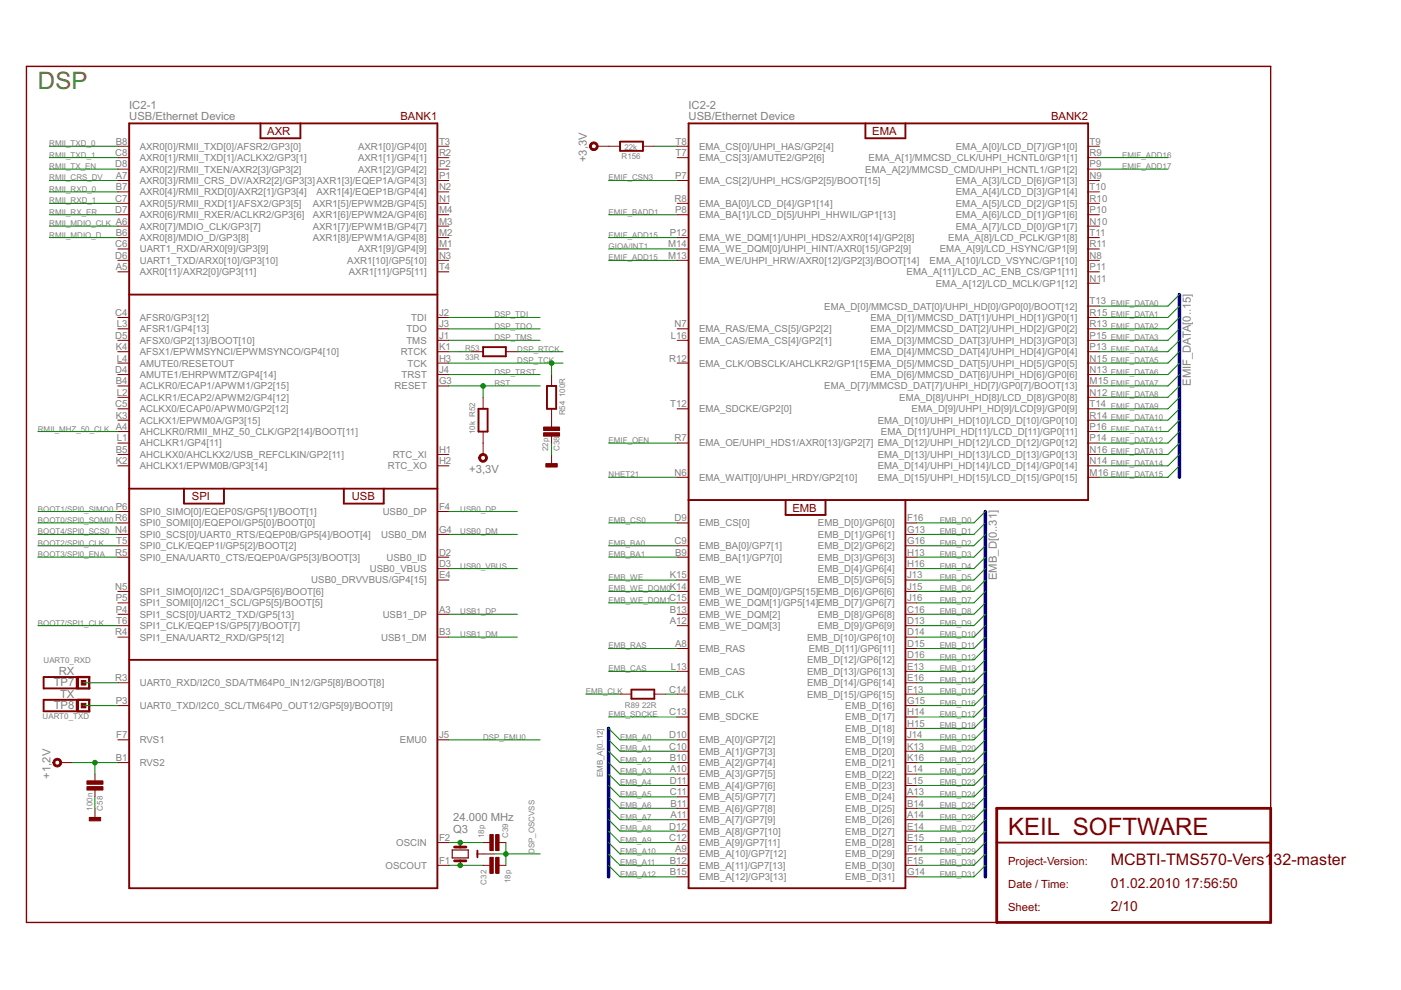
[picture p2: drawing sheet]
<svg xmlns="http://www.w3.org/2000/svg" width="297mm" height="210mm" viewBox="0 0 297 210" stroke-linecap="round" stroke-linejoin="round" font-family="sans-serif">
<g fill="#800000" stroke="#800000" stroke-width=".3">
<path d="M5.6 14.1v181.5z"/>
<path d="M5.6 14.1h263.8z"/>
<path d="M269.4 14.1v157.3z"/>
<path d="M5.6 195.6h205.7z"/>
</g>
<g fill="#800000" stroke="#800000" stroke-width=".59">
<path d="M211.3 178.6v17z"/>
<path d="M211.3 171.4v7.2z"/>
<path d="M211.3 171.4h58.1z"/>
<path d="M269.4 171.4v7.2z"/>
<path d="M269.4 178.6v17z"/>
<path d="M211.3 195.6h58.1z"/>
<path d="M96.4 182.5h1.2z"/>
<path d="M97.6 182.5h1.2z"/>
<path d="M96.4 179.6h1.2z"/>
<path d="M97.6 179.6h1.2z"/>
</g>
<g fill="#800000" stroke="#800000" stroke-width=".4">
<path d="M211.3 178.6h58.1z"/>
<path d="M27.4 188.3h65.3z"/>
<path d="M92.7 139.9v48.4z"/>
<path d="M92.7 103.6v36.3z"/>
<path d="M92.7 62.5v41.1z"/>
<path d="M92.7 26.2v36.3z"/>
<path d="M63.7 26.2h29z"/>
<path d="M55.2 26.2h8.5z"/>
<path d="M27.4 26.2h27.8z"/>
<path d="M27.4 26.2v36.3z"/>
<path d="M27.4 62.5v41.1z"/>
<path d="M27.4 103.6v84.7z"/>
<path d="M55.2 26.2v3.1z"/>
<path d="M63.7 26.2v3.1z"/>
<path d="M55.2 29.3h8.5z"/>
<path d="M27.4 103.6h11.6z"/>
<path d="M39 103.6h8.5z"/>
<path d="M47.5 103.6h45.2z"/>
<path d="M39 103.6v3.2z"/>
<path d="M47.5 103.6v3.2z"/>
<path d="M39 106.8h8.5z"/>
<path d="M27.4 62.5h65.3z"/>
<path d="M72.9 103.6v3.2z"/>
<path d="M81.4 103.6v3.2z"/>
<path d="M72.9 106.8h8.5z"/>
<path d="M27.4 139.9h65.3z"/>
<path d="M146 188.3h46z"/>
<path d="M230.7 26.2v79.8z"/>
<path d="M192 26.2h38.7z"/>
<path d="M183.5 26.2h8.5z"/>
<path d="M146 26.2h37.5z"/>
<path d="M146 26.2v79.8z"/>
<path d="M146 106v82.3z"/>
<path d="M183.5 26.2v3.1z"/>
<path d="M192 26.2v3.1z"/>
<path d="M183.5 29.3h8.5z"/>
<path d="M192 106h38.7z"/>
<path d="M146 106h46z"/>
<path d="M166.6 106v3.2z"/>
<path d="M175 106v3.2z"/>
<path d="M166.6 109.2h8.4z"/>
<path d="M192 106v82.3z"/>
<path d="M101.5 86.7v4.8z"/>
<path d="M101.5 86.7h1.9z"/>
<path d="M103.4 86.7v4.8z"/>
<path d="M101.5 91.5h1.9z"/>
<path d="M102.4 75.5h4.9z"/>
<path d="M102.4 73.6v1.9z"/>
<path d="M102.4 73.6h4.9z"/>
<path d="M107.3 73.6v1.9z"/>
<path d="M117.9 81.8v4.9z"/>
<path d="M116 86.7h1.9z"/>
<path d="M116 81.8v4.9z"/>
<path d="M116 81.8h1.9z"/>
<path d="M101.2 181.1v.7z"/>
<path d="M101.2 180.3v.8z"/>
<path d="M16.3 143.6v2.4z"/>
<path d="M9.2 146h7.1z"/>
<path d="M9.2 143.6v2.4z"/>
<path d="M9.2 143.6h7.1z"/>
<path d="M16.3 148.4v2.4z"/>
<path d="M9.2 150.8h7.1z"/>
<path d="M9.2 148.4v2.4z"/>
<path d="M9.2 148.4h7.1z"/>
<path d="M133.9 148.1h4.8z"/>
<path d="M133.9 146.2v1.9z"/>
<path d="M133.9 146.2h4.8z"/>
<path d="M138.7 146.2v1.9z"/>
<path d="M131.5 32h4.8z"/>
<path d="M131.5 30v2z"/>
<path d="M131.5 30h4.8z"/>
<path d="M136.3 30v2z"/>
</g>
<g fill="#800000" stroke="#800000" stroke-width=".21">
<path d="M92.7 38.3h2.5z"/>
<path d="M92.7 43.1h2.5z"/>
<path d="M92.7 52.8h2.5z"/>
<path d="M92.7 33.4h2.5z"/>
<path d="M92.7 35.9h2.5z"/>
<path d="M92.7 40.7h2.5z"/>
<path d="M92.7 50.4h2.5z"/>
<path d="M92.7 31h2.5z"/>
<path d="M92.7 55.2h2.5z"/>
<path d="M92.7 47.9h2.5z"/>
<path d="M92.7 57.6h2.5z"/>
<path d="M92.7 45.5h2.5z"/>
<path d="M25 57.6h2.4z"/>
<path d="M25 47.9h2.4z"/>
<path d="M25 50.4h2.4z"/>
<path d="M25 38.3h2.4z"/>
<path d="M25 40.7h2.4z"/>
<path d="M25 43.1h2.4z"/>
<path d="M25 45.5h2.4z"/>
<path d="M25 31h2.4z"/>
<path d="M25 33.4h2.4z"/>
<path d="M25 35.9h2.4z"/>
<path d="M25 52.8h2.4z"/>
<path d="M25 55.2h2.4z"/>
<path d="M25 93.9h2.4z"/>
<path d="M25 84.2h2.4z"/>
<path d="M25 98.8h2.4z"/>
<path d="M25 69.7h2.4z"/>
<path d="M25 89.1h2.4z"/>
<path d="M25 77h2.4z"/>
<path d="M25 74.6h2.4z"/>
<path d="M25 79.4h2.4z"/>
<path d="M25 67.3h2.4z"/>
<path d="M25 81.8h2.4z"/>
<path d="M25 91.5h2.4z"/>
<path d="M25 72.2h2.4z"/>
<path d="M25 86.7h2.4z"/>
<path d="M25 96.4h2.4z"/>
<path d="M92.7 74.6h2.5z"/>
<path d="M92.7 72.2h2.5z"/>
<path d="M92.7 96.4h2.5z"/>
<path d="M92.7 183.5h2.5z"/>
<path d="M25 161.7h2.4z"/>
<path d="M92.7 67.3h2.5z"/>
<path d="M92.7 98.8h2.5z"/>
<path d="M92.7 178.6h2.5z"/>
<path d="M92.7 118.1h2.5z"/>
<path d="M92.7 69.7h2.5z"/>
<path d="M92.7 77h2.5z"/>
<path d="M92.7 81.8h2.5z"/>
<path d="M92.7 120.6h2.5z"/>
<path d="M92.7 135.1h2.5z"/>
<path d="M92.7 130.2h2.5z"/>
<path d="M92.7 79.4h2.5z"/>
<path d="M92.7 113.3h2.5z"/>
<path d="M92.7 108.5h2.5z"/>
<path d="M92.7 123h2.5z"/>
<path d="M25 144.8h2.4z"/>
<path d="M25 149.6h2.4z"/>
<path d="M25 135.1h2.4z"/>
<path d="M25 130.2h2.4z"/>
<path d="M25 113.3h2.4z"/>
<path d="M25 115.7h2.4z"/>
<path d="M25 118.1h2.4z"/>
<path d="M25 127.8h2.4z"/>
<path d="M25 125.4h2.4z"/>
<path d="M25 132.7h2.4z"/>
<path d="M25 110.9h2.4z"/>
<path d="M25 108.5h2.4z"/>
<path d="M25 156.9h2.4z"/>
<path d="M92.7 156.9h2.5z"/>
<path d="M143.6 101.2h2.4z"/>
<path d="M143.6 33.4h2.4z"/>
<path d="M143.6 93.9h2.4z"/>
<path d="M143.6 38.3h2.4z"/>
<path d="M143.6 69.7h2.4z"/>
<path d="M143.6 31h2.4z"/>
<path d="M143.6 43.1h2.4z"/>
<path d="M143.6 45.5h2.4z"/>
<path d="M230.7 55.2h2.4z"/>
<path d="M230.7 31h2.4z"/>
<path d="M230.7 33.4h2.4z"/>
<path d="M230.7 35.9h2.4z"/>
<path d="M230.7 38.3h2.4z"/>
<path d="M230.7 40.7h2.4z"/>
<path d="M230.7 43.1h2.4z"/>
<path d="M230.7 45.5h2.4z"/>
<path d="M230.7 47.9h2.4z"/>
<path d="M230.7 50.4h2.4z"/>
<path d="M230.7 52.8h2.4z"/>
<path d="M230.7 57.6h2.4z"/>
<path d="M230.7 60h2.4z"/>
<path d="M143.6 86.7h2.4z"/>
<path d="M143.6 77h2.4z"/>
<path d="M143.6 50.4h2.4z"/>
<path d="M230.7 84.2h2.4z"/>
<path d="M230.7 64.9h2.4z"/>
<path d="M230.7 69.7h2.4z"/>
<path d="M230.7 74.6h2.4z"/>
<path d="M230.7 79.4h2.4z"/>
<path d="M230.7 86.7h2.4z"/>
<path d="M230.7 89.1h2.4z"/>
<path d="M230.7 93.9h2.4z"/>
<path d="M230.7 98.8h2.4z"/>
<path d="M230.7 67.3h2.4z"/>
<path d="M230.7 72.2h2.4z"/>
<path d="M230.7 77h2.4z"/>
<path d="M230.7 81.8h2.4z"/>
<path d="M230.7 91.5h2.4z"/>
<path d="M230.7 96.4h2.4z"/>
<path d="M230.7 101.2h2.4z"/>
<path d="M143.6 55.2h2.4z"/>
<path d="M143.6 52.8h2.4z"/>
<path d="M143.6 72.2h2.4z"/>
<path d="M143.6 142.3h2.4z"/>
<path d="M192 149.6h2.4z"/>
<path d="M192 152h2.4z"/>
<path d="M192 154.4h2.4z"/>
<path d="M192 156.9h2.4z"/>
<path d="M192 159.3h2.4z"/>
<path d="M192 161.7h2.4z"/>
<path d="M192 164.1h2.4z"/>
<path d="M192 166.5h2.4z"/>
<path d="M192 169h2.4z"/>
<path d="M192 171.4h2.4z"/>
<path d="M192 173.8h2.4z"/>
<path d="M192 176.2h2.4z"/>
<path d="M192 178.6h2.4z"/>
<path d="M192 181.1h2.4z"/>
<path d="M192 183.5h2.4z"/>
<path d="M192 185.9h2.4z"/>
<path d="M192 123h2.4z"/>
<path d="M192 118.1h2.4z"/>
<path d="M192 113.3h2.4z"/>
<path d="M192 147.2h2.4z"/>
<path d="M192 142.3h2.4z"/>
<path d="M192 125.4h2.4z"/>
<path d="M192 127.8h2.4z"/>
<path d="M192 120.6h2.4z"/>
<path d="M192 115.7h2.4z"/>
<path d="M192 110.9h2.4z"/>
<path d="M192 144.8h2.4z"/>
<path d="M192 139.9h2.4z"/>
<path d="M192 130.2h2.4z"/>
<path d="M192 137.5h2.4z"/>
<path d="M192 135.1h2.4z"/>
<path d="M192 132.7h2.4z"/>
<path d="M143.6 156.9h2.4z"/>
<path d="M143.6 159.3h2.4z"/>
<path d="M143.6 161.7h2.4z"/>
<path d="M143.6 164.1h2.4z"/>
<path d="M143.6 166.5h2.4z"/>
<path d="M143.6 169h2.4z"/>
<path d="M143.6 171.4h2.4z"/>
<path d="M143.6 173.8h2.4z"/>
<path d="M143.6 176.2h2.4z"/>
<path d="M143.6 178.6h2.4z"/>
<path d="M143.6 183.5h2.4z"/>
<path d="M143.6 185.9h2.4z"/>
<path d="M143.6 181.1h2.4z"/>
<path d="M143.6 137.5h2.4z"/>
<path d="M143.6 118.1h2.4z"/>
<path d="M143.6 115.7h2.4z"/>
<path d="M143.6 110.9h2.4z"/>
<path d="M143.6 152h2.4z"/>
<path d="M143.6 147.2h2.4z"/>
<path d="M143.6 130.2h2.4z"/>
<path d="M143.6 132.7h2.4z"/>
<path d="M143.6 125.4h2.4z"/>
<path d="M143.6 123h2.4z"/>
<path d="M143.6 127.8h2.4z"/>
<path d="M102.4 91.5v2.4z"/>
<path d="M102.4 84.2v2.5z"/>
<path d="M102.4 93.9v2.5z"/>
<path d="M107.3 74.6h2.4z"/>
<path d="M100 74.6h2.4z"/>
<path d="M116.9 79.4v2.4z"/>
<path d="M116.9 86.7v2.4z"/>
<path d="M116.9 96.4v2.4z"/>
<path d="M116.9 89.1v1.5z"/>
<path d="M116.9 92.5v1.4z"/>
<path d="M97.6 182.5v1z"/>
<path d="M97.6 178.6v1z"/>
<path d="M102.4 181.1h2.4z"/>
<path d="M101.2 181.1h1.2z"/>
<path d="M102.4 183.5h1.5z"/>
<path d="M105.8 183.5h1.5z"/>
<path d="M105.8 178.6h1.5z"/>
<path d="M102.4 178.6h1.5z"/>
<path d="M12.9 161.7h2.4z"/>
<path d="M20.1 164.1v1.5z"/>
<path d="M20.1 167.5v1.5z"/>
<path d="M20.1 171.4v2.4z"/>
<path d="M126.6 31h2.4z"/>
<path d="M138.7 147.2h2.4z"/>
<path d="M131.5 147.2h2.4z"/>
<path d="M136.3 31h2.4z"/>
<path d="M129 31h2.5z"/>
<path d="M101.7 96.5a.93 .93 0 0 1 1.5 .1 .93 .93 0 0 1-.5 1.4 .93 .93 0 0 1-1.2-.9h.4a.54 .54 0 0 1 .8-.5 .54 .54 0 0 1 .1 .9 .54 .54 0 0 1-.9-.2v-.2h-.4z" fill-rule="evenodd"/>
<path d="M11.4 161.1a.93 .93 0 0 1 1.5 .1 .93 .93 0 0 1-.5 1.4 .93 .93 0 0 1-1.2-.9h.4a.53 .53 0 0 1 .8-.5 .53 .53 0 0 1 .1 .9 .53 .53 0 0 1-.9-.2v-.2h-.4z" fill-rule="evenodd"/>
<path d="M125.2 30.4a.93 .93 0 0 1 1.5 .1 .93 .93 0 0 1-.6 1.4 .93 .93 0 0 1-1.1-.9h.4a.53 .53 0 0 1 .7-.5 .53 .53 0 0 1 .1 .9 .53 .53 0 0 1-.8-.2v-.2h-.4z" fill-rule="evenodd"/>
</g>
<g fill="#800000" stroke="#800000" stroke-width=".21">
<path d="M115.7 98.3h2.5v.7h-2.5z"/>
<path d="M115.3 90.6h3.3v.7h-3.3z"/>
<path d="M115.3 91.8h3.3v.7h-3.3z"/>
<path d="M103.9 181.8h.7v3.4h-.7z"/>
<path d="M105.1 181.8h.7v3.4h-.7z"/>
<path d="M105.1 177h.7v3.3h-.7z"/>
<path d="M103.9 177h.7v3.3h-.7z"/>
<path d="M18.4 165.6h3.4v.7h-3.4z"/>
<path d="M18.4 166.8h3.4v.7h-3.4z"/>
<path d="M18.9 173.3h2.4v.7h-2.4z"/>
<path d="M17.2 144.3h1v.9h-1z"/>
<path d="M17.2 149.1h1v1h-1z"/>
</g>
<g fill="#800000" stroke="#800000" stroke-width=".25">
<path d="M95.9 180.2h3.4z"/>
<path d="M99.3 180.2v1.7z"/>
<path d="M95.9 181.9h3.4z"/>
<path d="M95.9 180.2v1.7z"/>
</g>
<g fill="#800000" stroke="#800000" stroke-width=".49">
<path d="M16.5 146h2.4z"/>
<path d="M16.5 143.6v2.4z"/>
<path d="M16.5 143.6h2.4z"/>
<path d="M18.9 143.6v2.4z"/>
<path d="M16.5 150.8h2.4z"/>
<path d="M16.5 148.4v2.4z"/>
<path d="M16.5 148.4h2.4z"/>
<path d="M18.9 148.4v2.4z"/>
</g>
<g fill="#000080" stroke="#000080" stroke-width=".74">
<path d="M250.1 62.5v38.7z"/>
<path d="M208.9 108.5v77.4z"/>
<path d="M129 154.4v31.5z"/>
</g>
<g fill="#008000" stroke="#008000" stroke-width=".21">
<path d="M247.6 69.7l2.5-2.4z"/>
<path d="M233.1 69.7h14.5z"/>
<path d="M250.1 69.7l-2.5 2.5z"/>
<path d="M233.1 72.2h14.5z"/>
<path d="M247.6 74.6l2.5-2.4z"/>
<path d="M233.1 74.6h14.5z"/>
<path d="M247.6 77l2.5-2.4z"/>
<path d="M233.1 77h14.5z"/>
<path d="M247.6 79.4l2.5-2.4z"/>
<path d="M233.1 79.4h14.5z"/>
<path d="M247.6 81.8l2.5-2.4z"/>
<path d="M233.1 81.8h14.5z"/>
<path d="M247.6 84.2l2.5-2.4z"/>
<path d="M233.1 84.2h14.5z"/>
<path d="M247.6 86.7l2.5-2.5z"/>
<path d="M233.1 86.7h14.5z"/>
<path d="M247.6 89.1l2.5-2.4z"/>
<path d="M233.1 89.1h14.5z"/>
<path d="M247.6 91.5l2.5-2.4z"/>
<path d="M233.1 91.5h14.5z"/>
<path d="M247.6 93.9l2.5-2.4z"/>
<path d="M233.1 93.9h14.5z"/>
<path d="M247.6 96.4l2.5-2.5z"/>
<path d="M233.1 96.4h14.5z"/>
<path d="M247.6 98.8l2.5-2.4z"/>
<path d="M233.1 98.8h14.5z"/>
<path d="M250.1 98.8l-2.5 2.4z"/>
<path d="M233.1 101.2h14.5z"/>
<path d="M129 93.9h14.6z"/>
<path d="M129 52.8h14.6z"/>
<path d="M129 101.2h14.6z"/>
<path d="M10.5 31h14.5z"/>
<path d="M10.5 33.4h14.5z"/>
<path d="M10.5 35.9h14.5z"/>
<path d="M10.5 38.3h14.5z"/>
<path d="M10.5 40.7h14.5z"/>
<path d="M10.5 43.1h14.5z"/>
<path d="M10.5 50.4h14.5z"/>
<path d="M10.5 47.9h14.5z"/>
<path d="M10.5 45.5h14.5z"/>
<path d="M8 91.5h17z"/>
<path d="M95.2 108.5h14.5z"/>
<path d="M95.2 113.3h14.5z"/>
<path d="M95.2 120.6h14.5z"/>
<path d="M95.2 130.2h14.5z"/>
<path d="M95.2 135.1h14.5z"/>
<path d="M95.2 67.3h19.3z"/>
<path d="M95.2 69.7h19.3z"/>
<path d="M95.2 72.2h19.3z"/>
<path d="M95.2 77h21.7z"/>
<path d="M116.9 77h2.5z"/>
<path d="M116.9 77v2.4z"/>
<path d="M95.2 79.4h19.3z"/>
<path d="M97.6 74.6h2.4z"/>
<path d="M95.2 74.6h2.4z"/>
<path d="M109.7 74.6h9.7z"/>
<path d="M116.9 93.9v2.5z"/>
<path d="M20.1 169v2.4z"/>
<path d="M97.6 178.6h4.8z"/>
<path d="M95.2 178.6h2.4z"/>
<path d="M97.6 183.5h4.8z"/>
<path d="M95.2 183.5h2.4z"/>
<path d="M95.2 156.9h19.3z"/>
<path d="M104.8 181.1h2.5z"/>
<path d="M107.3 181.1v2.4z"/>
<path d="M107.3 178.6v2.5z"/>
<path d="M107.3 181.1h7.2z"/>
<path d="M15.3 161.7h4.8z"/>
<path d="M20.1 161.7v2.4z"/>
<path d="M20.1 161.7h4.9z"/>
<path d="M206.5 110.9l2.4-2.4z"/>
<path d="M194.4 110.9h12.1z"/>
<path d="M208.9 110.9l-2.4 2.4z"/>
<path d="M194.4 113.3h12.1z"/>
<path d="M206.5 115.7l2.4-2.4z"/>
<path d="M194.4 115.7h12.1z"/>
<path d="M206.5 118.1l2.4-2.4z"/>
<path d="M194.4 118.1h12.1z"/>
<path d="M208.9 118.1l-2.4 2.5z"/>
<path d="M194.4 120.6h12.1z"/>
<path d="M206.5 123l2.4-2.4z"/>
<path d="M194.4 123h12.1z"/>
<path d="M206.5 125.4l2.4-2.4z"/>
<path d="M194.4 125.4h12.1z"/>
<path d="M206.5 127.8l2.4-2.4z"/>
<path d="M194.4 127.8h12.1z"/>
<path d="M206.5 130.2l2.4-2.4z"/>
<path d="M194.4 130.2h12.1z"/>
<path d="M206.5 132.7l2.4-2.5z"/>
<path d="M194.4 132.7h12.1z"/>
<path d="M208.9 132.7l-2.4 2.4z"/>
<path d="M194.4 135.1h12.1z"/>
<path d="M206.5 137.5l2.4-2.4z"/>
<path d="M194.4 137.5h12.1z"/>
<path d="M206.5 139.9l2.4-2.4z"/>
<path d="M194.4 139.9h12.1z"/>
<path d="M208.9 139.9l-2.4 2.4z"/>
<path d="M194.4 142.3h12.1z"/>
<path d="M206.5 144.8l2.4-2.5z"/>
<path d="M194.4 144.8h12.1z"/>
<path d="M206.5 147.2l2.4-2.4z"/>
<path d="M194.4 147.2h12.1z"/>
<path d="M208.9 147.2l-2.4 2.4z"/>
<path d="M194.4 149.6h12.1z"/>
<path d="M206.5 152l2.4-2.4z"/>
<path d="M194.4 152h12.1z"/>
<path d="M206.5 154.4l2.4-2.4z"/>
<path d="M194.4 154.4h12.1z"/>
<path d="M208.9 154.4l-2.4 2.5z"/>
<path d="M194.4 156.9h12.1z"/>
<path d="M206.5 159.3l2.4-2.4z"/>
<path d="M194.4 159.3h12.1z"/>
<path d="M206.5 161.7l2.4-2.4z"/>
<path d="M194.4 161.7h12.1z"/>
<path d="M208.9 161.7l-2.4 2.4z"/>
<path d="M194.4 164.1h12.1z"/>
<path d="M206.5 166.5l2.4-2.4z"/>
<path d="M194.4 166.5h12.1z"/>
<path d="M206.5 169l2.4-2.5z"/>
<path d="M194.4 169h12.1z"/>
<path d="M208.9 169l-2.4 2.4z"/>
<path d="M194.4 171.4h12.1z"/>
<path d="M206.5 173.8l2.4-2.4z"/>
<path d="M194.4 173.8h12.1z"/>
<path d="M206.5 176.2l2.4-2.4z"/>
<path d="M194.4 176.2h12.1z"/>
<path d="M208.9 176.2l-2.4 2.4z"/>
<path d="M194.4 178.6h12.1z"/>
<path d="M206.5 181.1l2.4-2.5z"/>
<path d="M194.4 181.1h12.1z"/>
<path d="M206.5 183.5l2.4-2.4z"/>
<path d="M194.4 183.5h12.1z"/>
<path d="M208.9 183.5l-2.4 2.4z"/>
<path d="M194.4 185.9h12.1z"/>
<path d="M129 110.9h14.6z"/>
<path d="M129 115.7h14.6z"/>
<path d="M129 118.1h14.6z"/>
<path d="M129 123h14.6z"/>
<path d="M129 125.4h14.6z"/>
<path d="M129 127.8h14.6z"/>
<path d="M129 137.5h14.6z"/>
<path d="M129 142.3h14.6z"/>
<path d="M124.2 147.2h7.3z"/>
<path d="M129 152h14.6z"/>
<path d="M129 154.4l2.5 2.5z"/>
<path d="M131.5 156.9h12.1z"/>
<path d="M129 156.9l2.5 2.4z"/>
<path d="M131.5 159.3h12.1z"/>
<path d="M129 159.3l2.5 2.4z"/>
<path d="M131.5 161.7h12.1z"/>
<path d="M129 161.7l2.5 2.4z"/>
<path d="M131.5 164.1h12.1z"/>
<path d="M129 164.1l2.5 2.4z"/>
<path d="M131.5 166.5h12.1z"/>
<path d="M129 166.5l2.5 2.5z"/>
<path d="M131.5 169h12.1z"/>
<path d="M129 169l2.5 2.4z"/>
<path d="M131.5 171.4h12.1z"/>
<path d="M129 171.4l2.5 2.4z"/>
<path d="M131.5 173.8h12.1z"/>
<path d="M129 173.8l2.5 2.4z"/>
<path d="M131.5 176.2h12.1z"/>
<path d="M129 176.2l2.5 2.4z"/>
<path d="M131.5 178.6h12.1z"/>
<path d="M129 178.6l2.5 2.5z"/>
<path d="M131.5 181.1h12.1z"/>
<path d="M129 181.1l2.5 2.4z"/>
<path d="M131.5 183.5h12.1z"/>
<path d="M129 183.5l2.5 2.4z"/>
<path d="M131.5 185.9h12.1z"/>
<path d="M250.1 62.5l-2.5 2.4z"/>
<path d="M233.1 64.9h14.5z"/>
<path d="M247.6 67.3l2.5-2.4z"/>
<path d="M233.1 67.3h14.5z"/>
<path d="M8 115.7h17z"/>
<path d="M8 110.9h17z"/>
<path d="M8 118.1h17z"/>
<path d="M8 108.5h17z"/>
<path d="M8 132.7h17z"/>
<path d="M17.7 144.8h7.3z"/>
<path d="M17.7 149.6h7.3z"/>
<path d="M129 38.3h14.6z"/>
<path d="M141.1 147.2h2.5z"/>
<path d="M233.1 35.9h14.5z"/>
<path d="M233.1 33.4h14.5z"/>
<path d="M8 113.3h17z"/>
<path d="M138.7 31h4.9z"/>
<path d="M95.2 81.8h7.2z"/>
<path d="M102.4 81.8h12.1z"/>
<path d="M102.4 81.8v2.4z"/>
<path d="M129 45.5h14.6z"/>
<path d="M129 50.4h14.6z"/>
<path d="M129 55.2h14.6z"/>
<circle cx="116.9" cy="77" r=".49"/>
<circle cx="97.6" cy="178.6" r=".49"/>
<circle cx="97.6" cy="183.5" r=".49"/>
<circle cx="107.3" cy="181.1" r=".49"/>
<circle cx="20.1" cy="161.7" r=".49"/>
<circle cx="102.4" cy="81.8" r=".49"/>
</g>
<text font-size="5.7" fill="#808000" x="8" y="18.9">DSP</text>
<text font-size="5.7" fill="#800000" x="213.7" y="176.9">KEIL SOFTWARE</text>
<g font-size="3.8" fill="#800000">
<text x="235.5" y="183.5">MCBTI-TMS570-Vers1</text>
<text x="270" y="183.5">32-master</text>
</g>
<g font-size="3.3" fill="#800000">
<text x="235.5" y="188.3">01.02.2010</text>
<text x="251" y="188.3">17:56:50</text>
<text x="235.5" y="193.2">2/10</text>
</g>
<g font-size="2.7" fill="#808080">
<text x="27.4" y="23.1">IC2-1</text>
<text x="146" y="23.1">IC2-2</text>
<text x="27.4" y="25.4">USB/Ethernet Device</text>
<text x="146" y="25.4">USB/Ethernet Device</text>
<text x="124.4" y="34.4" transform="rotate(-90 124.4 34.4)">+3,3V</text>
<text x="252.5" y="81.8" transform="rotate(-90 252.5 81.8)">EMIF_DATA[0..15]</text>
<text x="99.5" y="100.2">+3,3V</text>
<text x="211.3" y="123" transform="rotate(-90 211.3 123)">EMB_D[0..31]</text>
<text x="12.5" y="143.1">RX</text>
<text x="11.4" y="145.5">TP7</text>
<text x="12.7" y="147.9">TX</text>
<text x="11.4" y="150.3">TP8</text>
<text x="10.7" y="165.1" transform="rotate(-90 10.7 165.1)">+1,2V</text>
<text x="96.1" y="174">24.000 MHz</text>
<text x="96.1" y="176.7">Q3</text>
</g>
<g font-size="2.7" fill="#800000">
<text x="56.7" y="28.6">AXR</text>
<text x="84.9" y="25.4">BANK1</text>
<text x="185" y="28.6">EMA</text>
<text x="222.9" y="25.4">BANK2</text>
<text x="40.7" y="106">SPI</text>
<text x="74.6" y="106">USB</text>
<text x="168" y="108.5">EMB</text>
<text x="213.7" y="183.5">Project-Version:</text>
<text x="213.7" y="188.3">Date / Time:</text>
<text x="213.7" y="193.2">Sheet:</text>
</g>
<g font-size="2.3" fill="#808080">
<text x="24.4" y="33.1">C8</text>
<text x="24.4" y="35.5">D8</text>
<text x="24.5" y="30.7">B8</text>
<text x="29.6" y="31.7">AXR0[0]/RMII_TXD[0]/AFSR2/GP3[0]</text>
<text x="29.6" y="34.2">AXR0[1]/RMII_TXD[1]/ACLKX2/GP3[1]</text>
<text x="75.9" y="34.2">AXR1[1]/GP4[1]</text>
<text x="75.9" y="31.7">AXR1[0]/GP4[0]</text>
<text x="93.1" y="33.1">R2</text>
<text x="93.1" y="35.5">P2</text>
<text x="93.1" y="30.7">T3</text>
<text x="143.3" y="33.1">T7</text>
<text x="143.3" y="30.7">T8</text>
<text x="148.2" y="34.2">EMA_CS[3]/AMUTE2/GP2[6]</text>
<text x="148.2" y="31.7">EMA_CS[0]/UHPI_HAS/GP2[4]</text>
<text x="184.1" y="34.2">EMA_A[1]/MMCSD_CLK/UHPI_HCNTL0/GP1[1]</text>
<text x="202.6" y="31.7">EMA_A[0]/LCD_D[7]/GP1[0]</text>
<text x="231" y="30.7">T9</text>
<text x="231" y="33.1">R9</text>
<text x="231" y="35.5">P9</text>
<text x="24.5" y="37.9">A7</text>
<text x="24.5" y="40.4">B7</text>
<text x="29.6" y="39">AXR0[3]/RMII_CRS_DV/AXR2[2]/GP3[3]AXR1[3]/EQEP1A/GP4[3]</text>
<text x="29.6" y="41.4">AXR0[4]/RMII_RXD[0]/AXR2[1]/GP3[4]</text>
<text x="29.6" y="36.6">AXR0[2]/RMII_TXEN/AXR2[3]/GP3[2]</text>
<text x="67.1" y="41.4">AXR1[4]/EQEP1B/GP4[4]</text>
<text x="75.9" y="36.6">AXR1[2]/GP4[2]</text>
<text x="93.1" y="37.9">P1</text>
<text x="93.1" y="40.4">N2</text>
<text x="143.1" y="37.9">P7</text>
<text x="148.2" y="39">EMA_CS[2]/UHPI_HCS/GP2[5]/BOOT[15]</text>
<text x="183.5" y="36.6">EMA_A[2]/MMCSD_CMD/UHPI_HCNTL1/GP1[2]</text>
<text x="202.6" y="39">EMA_A[3]/LCD_D[6]/GP1[3]</text>
<text x="202.6" y="41.4">EMA_A[4]/LCD_D[3]/GP1[4]</text>
<text x="231" y="37.9">N9</text>
<text x="231" y="40.4">T10</text>
<text x="24.4" y="42.8">C7</text>
<text x="24.4" y="45.2">D7</text>
<text x="24.5" y="47.6">A6</text>
<text x="29.6" y="43.8">AXR0[5]/RMII_RXD[1]/AFSX2/GP3[5]</text>
<text x="29.6" y="46.3">AXR0[6]/RMII_RXER/ACLKR2/GP3[6]</text>
<text x="66.3" y="43.8">AXR1[5]/EPWM2B/GP4[5]</text>
<text x="66.3" y="46.3">AXR1[6]/EPWM2A/GP4[6]</text>
<text x="93.1" y="42.8">N1</text>
<text x="93.1" y="47.6">M3</text>
<text x="93.1" y="45.2">M4</text>
<text x="143" y="42.8">R8</text>
<text x="143.1" y="45.2">P8</text>
<text x="148.2" y="43.8">EMA_BA[0]/LCD_D[4]/GP1[14]</text>
<text x="148.2" y="46.3">EMA_BA[1]/LCD_D[5]/UHPI_HHWIL/GP1[13]</text>
<text x="202.6" y="43.8">EMA_A[5]/LCD_D[2]/GP1[5]</text>
<text x="202.6" y="46.3">EMA_A[6]/LCD_D[1]/GP1[6]</text>
<text x="231" y="42.8">R10</text>
<text x="231" y="45.2">P10</text>
<text x="231" y="47.6">N10</text>
<text x="24.4" y="52.5">C6</text>
<text x="24.5" y="50">B6</text>
<text x="29.6" y="48.7">AXR0[7]/MDIO_CLK/GP3[7]</text>
<text x="29.6" y="51.1">AXR0[8]/MDIO_D/GP3[8]</text>
<text x="29.6" y="53.5">UART1_RXD/ARX0[9]/GP3[9]</text>
<text x="66.3" y="51.1">AXR1[8]/EPWM1A/GP4[8]</text>
<text x="66.3" y="48.7">AXR1[7]/EPWM1B/GP4[7]</text>
<text x="75.9" y="53.5">AXR1[9]/GP4[9]</text>
<text x="93.1" y="52.5">M1</text>
<text x="93.1" y="50">M2</text>
<text x="141.6" y="52.5">M14</text>
<text x="142" y="50">P12</text>
<text x="148.2" y="51.1">EMA_WE_DQM[1]/UHPI_HDS2/AXR0[14]/GP2[8]</text>
<text x="148.2" y="53.5">EMA_WE_DQM[0]/UHPI_HINT/AXR0[15]/GP2[9]</text>
<text x="199.3" y="53.5">EMA_A[9]/LCD_HSYNC/GP1[9]</text>
<text x="201" y="51.1">EMA_A[8]/LCD_PCLK/GP1[8]</text>
<text x="202.6" y="48.7">EMA_A[7]/LCD_D[0]/GP1[7]</text>
<text x="231" y="50">T11</text>
<text x="231" y="52.5">R11</text>
<text x="24.4" y="54.9">D6</text>
<text x="24.5" y="57.3">A5</text>
<text x="29.6" y="58.4">AXR0[11]/AXR2[0]/GP3[11]</text>
<text x="29.6" y="55.9">UART1_TXD/ARX0[10]/GP3[10]</text>
<text x="73.6" y="55.9">AXR1[10]/GP5[10]</text>
<text x="74" y="58.4">AXR1[11]/GP5[11]</text>
<text x="93.1" y="54.9">N3</text>
<text x="93.1" y="57.3">T4</text>
<text x="141.6" y="54.9">M13</text>
<text x="148.2" y="55.9">EMA_WE/UHPI_HRW/AXR0[12]/GP2[3]/BOOT[14]</text>
<text x="192.2" y="58.4">EMA_A[11]/LCD_AC_ENB_CS/GP1[11]</text>
<text x="197.1" y="55.9">EMA_A[10]/LCD_VSYNC/GP1[10]</text>
<text x="231" y="54.9">N8</text>
<text x="231" y="57.3">P11</text>
<text x="231" y="59.7">N11</text>
<text x="174.7" y="65.6">EMA_D[0]/MMCSD_DAT[0]/UHPI_HD[0]/GP0[0]/BOOT[12]</text>
<text x="198.4" y="60.8">EMA_A[12]/LCD_MCLK/GP1[12]</text>
<text x="231" y="64.6">T13</text>
<text x="24.4" y="67">C4</text>
<text x="24.4" y="71.8">D5</text>
<text x="24.8" y="69.4">L3</text>
<text x="29.6" y="70.5">AFSR1/GP4[13]</text>
<text x="29.6" y="68">AFSR0/GP3[12]</text>
<text x="86.2" y="70.5">TDO</text>
<text x="87.2" y="68">TDI</text>
<text x="93.1" y="71.8">J1</text>
<text x="93.1" y="67">J2</text>
<text x="93.1" y="69.4">J3</text>
<text x="142.2" y="71.8">L16</text>
<text x="143" y="69.4">N7</text>
<text x="148.2" y="70.5">EMA_RAS/EMA_CS[5]/GP2[2]</text>
<text x="184.5" y="70.5">EMA_D[2]/MMCSD_DAT[2]/UHPI_HD[2]/GP0[2]</text>
<text x="184.5" y="68">EMA_D[1]/MMCSD_DAT[1]/UHPI_HD[1]/GP0[1]</text>
<text x="231" y="69.4">R13</text>
<text x="231" y="67">R15</text>
<text x="231" y="71.8">P15</text>
<text x="24.5" y="74.2">K4</text>
<text x="24.8" y="76.7">L4</text>
<text x="29.6" y="77.7">AMUTE0/RESETOUT</text>
<text x="29.6" y="75.3">AFSX1/EPWMSYNCI/EPWMSYNCO/GP4[10]</text>
<text x="29.6" y="72.9">AFSX0/GP2[13]/BOOT[10]</text>
<text x="85" y="75.3">RTCK</text>
<text x="86.2" y="72.9">TMS</text>
<text x="86.4" y="77.7">TCK</text>
<text x="93.1" y="74.2">K1</text>
<text x="93.1" y="76.7">H3</text>
<text x="141.9" y="76.7">R12</text>
<text x="148.2" y="77.7">EMA_CLK/OBSCLK/AHCLKR2/GP1[15]EMA_D[5]/MMCSD_DAT[5]/UHPI_HD[5]/GP0[5]</text>
<text x="148.2" y="72.9">EMA_CAS/EMA_CS[4]/GP2[1]</text>
<text x="184.5" y="75.3">EMA_D[4]/MMCSD_DAT[4]/UHPI_HD[4]/GP0[4]</text>
<text x="184.5" y="72.9">EMA_D[3]/MMCSD_DAT[3]/UHPI_HD[3]/GP0[3]</text>
<text x="231" y="74.2">P13</text>
<text x="231" y="76.7">N15</text>
<text x="24.4" y="79.1">D4</text>
<text x="24.5" y="81.5">B4</text>
<text x="24.8" y="83.9">L2</text>
<text x="29.6" y="80.1">AMUTE1/EHRPWMTZ/GP4[14]</text>
<text x="29.6" y="82.6">ACLKR0/ECAP1/APWM1/GP2[15]</text>
<text x="83.7" y="82.6">RESET</text>
<text x="85.2" y="80.1">TRST</text>
<text x="93.1" y="81.5">G3</text>
<text x="93.1" y="79.1">J4</text>
<text x="174.7" y="82.6">EMA_D[7]/MMCSD_DAT[7]/UHPI_HD[7]/GP0[7]/BOOT[13]</text>
<text x="184.5" y="80.1">EMA_D[6]/MMCSD_DAT[6]/UHPI_HD[6]/GP0[6]</text>
<text x="231" y="83.9">N12</text>
<text x="231" y="79.1">N13</text>
<text x="231" y="81.5">M15</text>
<text x="24.4" y="86.3">C5</text>
<text x="24.5" y="88.8">K3</text>
<text x="29.6" y="85">ACLKR1/ECAP2/APWM2/GP4[12]</text>
<text x="29.6" y="89.8">ACLKX1/EPWM0A/GP3[15]</text>
<text x="29.6" y="87.4">ACLKX0/ECAP0/APWM0/GP2[12]</text>
<text x="142.1" y="86.3">T12</text>
<text x="148.2" y="87.4">EMA_SDCKE/GP2[0]</text>
<text x="186.1" y="89.8">EMA_D[10]/UHPI_HD[10]/LCD_D[10]/GP0[10]</text>
<text x="190.7" y="85">EMA_D[8]/UHPI_HD[8]/LCD_D[8]/GP0[8]</text>
<text x="193.3" y="87.4">EMA_D[9]/UHPI_HD[9]/LCD[9]/GP0[9]</text>
<text x="231" y="86.3">T14</text>
<text x="231" y="88.8">R14</text>
<text x="24.5" y="91.2">A4</text>
<text x="24.8" y="93.6">L1</text>
<text x="29.6" y="94.7">AHCLKR1/GP4[11]</text>
<text x="29.6" y="92.2">AHCLKR0/RMII_MHZ_50_CLK/GP2[14]/BOOT[11]</text>
<text x="143" y="93.6">R7</text>
<text x="148.2" y="94.7">EMA_OE/UHPI_HDS1/AXR0[13]/GP2[7] EMA_D[12]/UHPI_HD[12]/LCD_D[12]/GP0[12]</text>
<text x="186.8" y="92.2">EMA_D[11]/UHPI_HD[11]/LCD_D[11]/GP0[11]</text>
<text x="231" y="93.6">P14</text>
<text x="231" y="91.2">P16</text>
<text x="24.5" y="98.4">K2</text>
<text x="24.5" y="96">B5</text>
<text x="29.6" y="99.5">AHCLKX1/EPWM0B/GP3[14]</text>
<text x="29.6" y="97.1">AHCLKX0/AHCLKX2/USB_REFCLKIN/GP2[11]</text>
<text x="82.3" y="99.5">RTC_XO</text>
<text x="83.3" y="97.1">RTC_XI</text>
<text x="93.1" y="96">H1</text>
<text x="93.1" y="98.4">H2</text>
<text x="143" y="100.9">N6</text>
<text x="148.2" y="101.9">EMA_WAIT[0]/UHPI_HRDY/GP2[10]</text>
<text x="186.1" y="99.5">EMA_D[14]/UHPI_HD[14]/LCD_D[14]/GP0[14]</text>
<text x="186.1" y="97.1">EMA_D[13]/UHPI_HD[13]/LCD_D[13]/GP0[13]</text>
<text x="186.1" y="101.9">EMA_D[15]/UHPI_HD[15]/LCD_D[15]/GP0[15]</text>
<text x="231" y="98.4">N14</text>
<text x="231" y="96">N16</text>
<text x="231" y="100.9">M16</text>
<text x="24.4" y="113">N4</text>
<text x="24.4" y="110.5">R6</text>
<text x="24.5" y="108.1">P6</text>
<text x="29.6" y="111.6">SPI0_SOMI[0]/EQEPOI/GP5[0]/BOOT[0]</text>
<text x="29.6" y="109.2">SPI0_SIMO[0]/EQEP0S/GP5[1]/BOOT[1]</text>
<text x="81.1" y="109.2">USB0_DP</text>
<text x="93.1" y="113">G4</text>
<text x="93.1" y="108.1">F4</text>
<text x="143" y="110.5">D9</text>
<text x="148.2" y="111.6">EMB_CS[0]</text>
<text x="173.4" y="111.6">EMB_D[0]/GP6[0]</text>
<text x="192.3" y="113">G13</text>
<text x="192.3" y="110.5">F16</text>
<text x="24.4" y="117.8">R5</text>
<text x="24.7" y="115.4">T5</text>
<text x="29.6" y="114">SPI0_SCS[0]/UART0_RTS/EQEP0B/GP5[4]/BOOT[4]</text>
<text x="29.6" y="116.4">SPI0_CLK/EQEP1I/GP5[2]/BOOT[2]</text>
<text x="29.6" y="118.9">SPI0_ENA/UART0_CTS/EQEP0A/GP5[3]/BOOT[3]</text>
<text x="80.8" y="114">USB0_DM</text>
<text x="81.9" y="118.9">USB0_ID</text>
<text x="93.1" y="117.8">D2</text>
<text x="143" y="115.4">C9</text>
<text x="143.1" y="117.8">B9</text>
<text x="148.2" y="118.9">EMB_BA[1]/GP7[0]</text>
<text x="148.2" y="116.4">EMB_BA[0]/GP7[1]</text>
<text x="173.4" y="118.9">EMB_D[3]/GP6[3]</text>
<text x="173.4" y="114">EMB_D[1]/GP6[1]</text>
<text x="173.4" y="116.4">EMB_D[2]/GP6[2]</text>
<text x="192.3" y="117.8">H13</text>
<text x="192.3" y="115.4">G16</text>
<text x="24.4" y="125.1">N5</text>
<text x="66" y="123.7">USB0_DRVVBUS/GP4[15]</text>
<text x="78.4" y="121.3">USB0_VBUS</text>
<text x="93.1" y="120.2">D3</text>
<text x="93.1" y="122.6">E4</text>
<text x="142" y="125.1">K14</text>
<text x="142" y="122.6">K15</text>
<text x="148.2" y="123.7">EMB_WE</text>
<text x="173.4" y="123.7">EMB_D[5]/GP6[5]</text>
<text x="173.4" y="121.3">EMB_D[4]/GP6[4]</text>
<text x="192.3" y="122.6">J13</text>
<text x="192.3" y="125.1">J15</text>
<text x="192.3" y="120.2">H16</text>
<text x="24.5" y="129.9">P4</text>
<text x="24.5" y="127.5">P5</text>
<text x="29.6" y="131">SPI1_SCS[0]/UART2_TXD/GP5[13]</text>
<text x="29.6" y="128.5">SPI1_SOMI[0]/I2C1_SCL/GP5[5]/BOOT[5]</text>
<text x="29.6" y="126.1">SPI1_SIMO[0]/I2C1_SDA/GP5[6]/BOOT[6]</text>
<text x="81.1" y="131">USB1_DP</text>
<text x="93.1" y="129.9">A3</text>
<text x="141.9" y="127.5">C15</text>
<text x="142" y="129.9">B13</text>
<text x="148.2" y="131">EMB_WE_DQM[2]</text>
<text x="148.2" y="126.1">EMB_WE_DQM[0]/GP5[15]EMB_D[6]/GP6[6]</text>
<text x="148.2" y="128.5">EMB_WE_DQM[1]/GP5[14]EMB_D[7]/GP6[7]</text>
<text x="173.4" y="131">EMB_D[8]/GP6[8]</text>
<text x="192.3" y="127.5">J16</text>
<text x="192.3" y="129.9">C16</text>
<text x="24.4" y="134.7">R4</text>
<text x="24.7" y="132.3">T6</text>
<text x="29.6" y="135.8">SPI1_ENA/UART2_RXD/GP5[12]</text>
<text x="29.6" y="133.4">SPI1_CLK/EQEP1S/GP5[7]/BOOT[7]</text>
<text x="80.8" y="135.8">USB1_DM</text>
<text x="93.1" y="134.7">B3</text>
<text x="142" y="132.3">A12</text>
<text x="143.1" y="137.2">A8</text>
<text x="148.2" y="133.4">EMB_WE_DQM[3]</text>
<text x="171.1" y="135.8">EMB_D[10]/GP6[10]</text>
<text x="173.4" y="133.4">EMB_D[9]/GP6[9]</text>
<text x="192.3" y="137.2">D15</text>
<text x="192.3" y="134.7">D14</text>
<text x="192.3" y="132.3">D13</text>
<text x="142.2" y="142">L13</text>
<text x="148.2" y="143.1">EMB_CAS</text>
<text x="148.2" y="138.2">EMB_RAS</text>
<text x="171.1" y="143.1">EMB_D[13]/GP6[13]</text>
<text x="171.1" y="140.7">EMB_D[12]/GP6[12]</text>
<text x="171.5" y="138.2">EMB_D[11]/GP6[11]</text>
<text x="192.3" y="142">E13</text>
<text x="192.3" y="139.6">D16</text>
<text x="24.4" y="144.4">R3</text>
<text x="24.5" y="149.3">P3</text>
<text x="29.6" y="145.5">UART0_RXD/I2C0_SDA/TM64P0_IN12/GP5[8]/BOOT[8]</text>
<text x="141.9" y="146.8">C14</text>
<text x="148.2" y="147.9">EMB_CLK</text>
<text x="171.1" y="147.9">EMB_D[15]/GP6[15]</text>
<text x="171.1" y="145.5">EMB_D[14]/GP6[14]</text>
<text x="192.3" y="149.3">G15</text>
<text x="192.3" y="146.8">F13</text>
<text x="192.3" y="144.4">E16</text>
<text x="29.6" y="150.3">UART0_TXD/I2C0_SCL/TM64P0_OUT12/GP5[9]/BOOT[9]</text>
<text x="141.9" y="151.7">C13</text>
<text x="148.2" y="152.7">EMB_SDCKE</text>
<text x="179.2" y="150.3">EMB_D[16]</text>
<text x="179.2" y="152.8">EMB_D[17]</text>
<text x="179.2" y="155.2">EMB_D[18]</text>
<text x="192.3" y="151.7">H14</text>
<text x="192.3" y="154.1">H15</text>
<text x="24.5" y="161.4">B1</text>
<text x="24.7" y="156.5">F7</text>
<text x="29.6" y="157.6">RVS1</text>
<text x="84.8" y="157.6">EMU0</text>
<text x="93.1" y="156.5">J5</text>
<text x="141.9" y="156.5">D10</text>
<text x="141.9" y="158.9">C10</text>
<text x="142" y="161.4">B10</text>
<text x="148.2" y="157.6">EMB_A[0]/GP7[2]</text>
<text x="148.2" y="160">EMB_A[1]/GP7[3]</text>
<text x="179.2" y="157.6">EMB_D[19]</text>
<text x="179.2" y="160">EMB_D[20]</text>
<text x="192.3" y="156.5">J14</text>
<text x="192.3" y="158.9">K13</text>
<text x="192.3" y="161.4">K16</text>
<text x="29.6" y="162.4">RVS2</text>
<text x="142" y="163.8">A10</text>
<text x="142" y="166.2">D11</text>
<text x="148.2" y="162.4">EMB_A[2]/GP7[4]</text>
<text x="148.2" y="164.8">EMB_A[3]/GP7[5]</text>
<text x="148.2" y="167.3">EMB_A[4]/GP7[6]</text>
<text x="179.2" y="162.4">EMB_D[21]</text>
<text x="179.2" y="164.9">EMB_D[22]</text>
<text x="179.2" y="167.3">EMB_D[23]</text>
<text x="192.3" y="163.8">L14</text>
<text x="192.3" y="166.2">L15</text>
<text x="142" y="168.6">C11</text>
<text x="142.2" y="171">B11</text>
<text x="142.2" y="173.5">A11</text>
<text x="148.2" y="169.7">EMB_A[5]/GP7[7]</text>
<text x="148.2" y="172.1">EMB_A[6]/GP7[8]</text>
<text x="179.2" y="169.7">EMB_D[24]</text>
<text x="179.2" y="172.1">EMB_D[25]</text>
<text x="192.3" y="168.6">A13</text>
<text x="192.3" y="171">B14</text>
<text x="192.3" y="173.5">A14</text>
<text x="84" y="179.4">OSCIN</text>
<text x="93.1" y="178.3">F2</text>
<text x="141.9" y="175.9">D12</text>
<text x="141.9" y="178.3">C12</text>
<text x="148.2" y="174.5">EMB_A[7]/GP7[9]</text>
<text x="148.2" y="176.9">EMB_A[8]/GP7[10]</text>
<text x="148.2" y="179.4">EMB_A[9]/GP7[11]</text>
<text x="179.2" y="174.5">EMB_D[26]</text>
<text x="179.2" y="177">EMB_D[27]</text>
<text x="179.2" y="179.4">EMB_D[28]</text>
<text x="192.3" y="175.9">E14</text>
<text x="192.3" y="178.3">E15</text>
<text x="81.7" y="184.2">OSCOUT</text>
<text x="93.1" y="183.1">F1</text>
<text x="142" y="183.1">B12</text>
<text x="142" y="185.6">B15</text>
<text x="143.1" y="180.7">A9</text>
<text x="148.2" y="184.2">EMB_A[11]/GP7[13]</text>
<text x="148.2" y="181.8">EMB_A[10]/GP7[12]</text>
<text x="179.2" y="181.8">EMB_D[29]</text>
<text x="179.2" y="184.2">EMB_D[30]</text>
<text x="192.3" y="180.7">F14</text>
<text x="192.3" y="183.1">F15</text>
<text x="192.3" y="185.6">G14</text>
<text x="148.2" y="186.6">EMB_A[12]/GP3[13]</text>
<text x="179.2" y="186.6">EMB_D[31]</text>
</g>
<g font-size="1.9" fill="#808080">
<text x="10.4" y="31">RMII_TXD_0</text>
<text x="10.4" y="33.4">RMII_TXD_1</text>
<text x="10.4" y="35.8">RMII_TX_EN</text>
<text x="131.8" y="33.7">R156</text>
<text x="132.4" y="31.7">22k</text>
<text x="238" y="35.8">EMIF_ADD17</text>
<text x="238" y="33.4">EMIF_ADD16</text>
<text x="10.4" y="38.3">RMII_CRS_DV</text>
<text x="10.4" y="40.7">RMII_RXD_0</text>
<text x="129" y="38.3">EMIF_CSN3</text>
<text x="10.4" y="43.1">RMII_RXD_1</text>
<text x="10.4" y="48">RMII_MDIO_CLK</text>
<text x="10.4" y="45.5">RMII_RX_ER</text>
<text x="129" y="45.5">EMIF_BADD1</text>
<text x="10.4" y="50.4">RMII_MDIO_D</text>
<text x="129" y="52.8">GIOA/INT1</text>
<text x="129" y="50.4">EMIF_ADD15</text>
<text x="129" y="55.2">EMIF_ADD15</text>
<text x="235.5" y="64.9">EMIF_DATA0</text>
<text x="104.8" y="67.3">DSP_TDI</text>
<text x="104.8" y="69.7">DSP_TDO</text>
<text x="235.5" y="69.7">EMIF_DATA2</text>
<text x="235.5" y="67.3">EMIF_DATA1</text>
<text x="98.6" y="76.3">33R</text>
<text x="98.6" y="74.3">R53</text>
<text x="104.8" y="72.2">DSP_TMS</text>
<text x="109.7" y="77">DSP_TCK</text>
<text x="109.7" y="74.6">DSP_RTCK</text>
<text x="235.5" y="72.2">EMIF_DATA3</text>
<text x="235.5" y="74.6">EMIF_DATA4</text>
<text x="235.5" y="77">EMIF_DATA5</text>
<text x="104.8" y="79.4">DSP_TRST</text>
<text x="104.8" y="81.8">RST</text>
<text x="235.5" y="79.4">EMIF_DATA6</text>
<text x="235.5" y="81.8">EMIF_DATA7</text>
<text x="119.8" y="88.1" transform="rotate(-90 119.8 88.1)">R54</text>
<text x="119.8" y="84.2" transform="rotate(-90 119.8 84.2)">100R</text>
<text x="235.5" y="84.3">EMIF_DATA8</text>
<text x="235.5" y="86.7">EMIF_DATA9</text>
<text x="235.5" y="89.1">EMIF_DATA10</text>
<text x="8" y="91.5">RMII_MHZ_50_CLK</text>
<text x="100.7" y="92" transform="rotate(-90 100.7 92)">10k R52</text>
<text x="116.2" y="95.6" transform="rotate(-90 116.2 95.6)">22p</text>
<text x="118.6" y="95.6" transform="rotate(-90 118.6 95.6)">C38</text>
<text x="129" y="93.9">EMIF_OEN</text>
<text x="235.5" y="91.5">EMIF_DATA11</text>
<text x="235.5" y="93.9">EMIF_DATA12</text>
<text x="129" y="101.2">NHET21</text>
<text x="235.5" y="96.4">EMIF_DATA13</text>
<text x="235.5" y="98.8">EMIF_DATA14</text>
<text x="235.5" y="101.2">EMIF_DATA15</text>
<text x="8" y="110.9">BOOT0/SPI0_SOMI0</text>
<text x="8" y="108.5">BOOT1/SPI0_SIMO0</text>
<text x="8" y="113.3">BOOT4/SPI0_SCS0</text>
<text x="97.6" y="108.5">USB0_DP</text>
<text x="97.6" y="113.3">USB0_DM</text>
<text x="129" y="110.9">EMB_CS0</text>
<text x="199.2" y="110.9">EMB_D0</text>
<text x="199.2" y="113.3">EMB_D1</text>
<text x="8" y="115.7">BOOT2/SPI0_CLK</text>
<text x="8" y="118.1">BOOT3/SPI0_ENA</text>
<text x="129" y="115.7">EMB_BA0</text>
<text x="129" y="118.1">EMB_BA1</text>
<text x="199.2" y="115.7">EMB_D2</text>
<text x="199.2" y="118.1">EMB_D3</text>
<text x="97.6" y="120.6">USB0_VBUS</text>
<text x="129" y="123">EMB_WE</text>
<text x="129" y="125.4">EMB_WE_DQM0</text>
<text x="199.2" y="120.6">EMB_D4</text>
<text x="199.2" y="123">EMB_D5</text>
<text x="199.2" y="125.4">EMB_D6</text>
<text x="97.6" y="130.2">USB1_DP</text>
<text x="129" y="127.8">EMB_WE_DQM1</text>
<text x="199.2" y="127.8">EMB_D7</text>
<text x="199.2" y="130.2">EMB_D8</text>
<text x="8" y="132.7">BOOT7/SPI1_CLK</text>
<text x="97.6" y="135.1">USB1_DM</text>
<text x="129" y="137.5">EMB_RAS</text>
<text x="199.2" y="132.7">EMB_D9</text>
<text x="199.2" y="135.1">EMB_D10</text>
<text x="199.2" y="137.5">EMB_D11</text>
<text x="9.2" y="140.6">UART0_RXD</text>
<text x="129" y="142.3">EMB_CAS</text>
<text x="199.2" y="139.9">EMB_D12</text>
<text x="199.2" y="142.3">EMB_D13</text>
<text x="124.2" y="147.2">EMB_CLK</text>
<text x="199.2" y="144.8">EMB_D14</text>
<text x="199.2" y="147.2">EMB_D15</text>
<text x="199.2" y="149.6">EMB_D16</text>
<text x="9" y="152.5">UART0_TXD</text>
<text x="129" y="152">EMB_SDCKE</text>
<text x="132.5" y="150.1">R89</text>
<text x="136.1" y="150.1">22R</text>
<text x="199.2" y="152">EMB_D17</text>
<text x="199.2" y="154.4">EMB_D18</text>
<text x="102.4" y="156.9">DSP_EMU0</text>
<text x="131.5" y="156.9">EMB_A0</text>
<text x="131.5" y="159.3">EMB_A1</text>
<text x="131.5" y="161.7">EMB_A2</text>
<text x="199.2" y="156.9">EMB_D19</text>
<text x="199.2" y="159.3">EMB_D20</text>
<text x="199.2" y="161.7">EMB_D21</text>
<text x="127.8" y="164.8" transform="rotate(-90 127.8 164.8)">EMB_A[0..12]</text>
<text x="131.5" y="164.1">EMB_A3</text>
<text x="131.5" y="166.5">EMB_A4</text>
<text x="199.2" y="164.1">EMB_D22</text>
<text x="199.2" y="166.5">EMB_D23</text>
<text x="19.6" y="171.9" transform="rotate(-90 19.6 171.9)">100n</text>
<text x="21.8" y="171.9" transform="rotate(-90 21.8 171.9)">C58</text>
<text x="131.5" y="169">EMB_A5</text>
<text x="131.5" y="171.4">EMB_A6</text>
<text x="131.5" y="173.8">EMB_A7</text>
<text x="199.2" y="169">EMB_D24</text>
<text x="199.2" y="171.4">EMB_D25</text>
<text x="199.2" y="173.8">EMB_D26</text>
<text x="102.7" y="177.7" transform="rotate(-90 102.7 177.7)">18p</text>
<text x="107.7" y="177.7" transform="rotate(-90 107.7 177.7)">C39</text>
<text x="131.5" y="176.2">EMB_A8</text>
<text x="131.5" y="178.6">EMB_A9</text>
<text x="199.2" y="176.2">EMB_D27</text>
<text x="199.2" y="178.6">EMB_D28</text>
<text x="113.3" y="181.1" transform="rotate(-90 113.3 181.1)">DSP_OSCVSS</text>
<text x="131.5" y="181.1">EMB_A10</text>
<text x="131.5" y="183.5">EMB_A11</text>
<text x="131.5" y="185.9">EMB_A12</text>
<text x="199.2" y="181.1">EMB_D29</text>
<text x="199.2" y="183.5">EMB_D30</text>
<text x="199.2" y="185.9">EMB_D31</text>
<text x="103.1" y="187.5" transform="rotate(-90 103.1 187.5)">C32</text>
<text x="108.2" y="187.2" transform="rotate(-90 108.2 187.2)">18p</text>
</g>
</svg>
